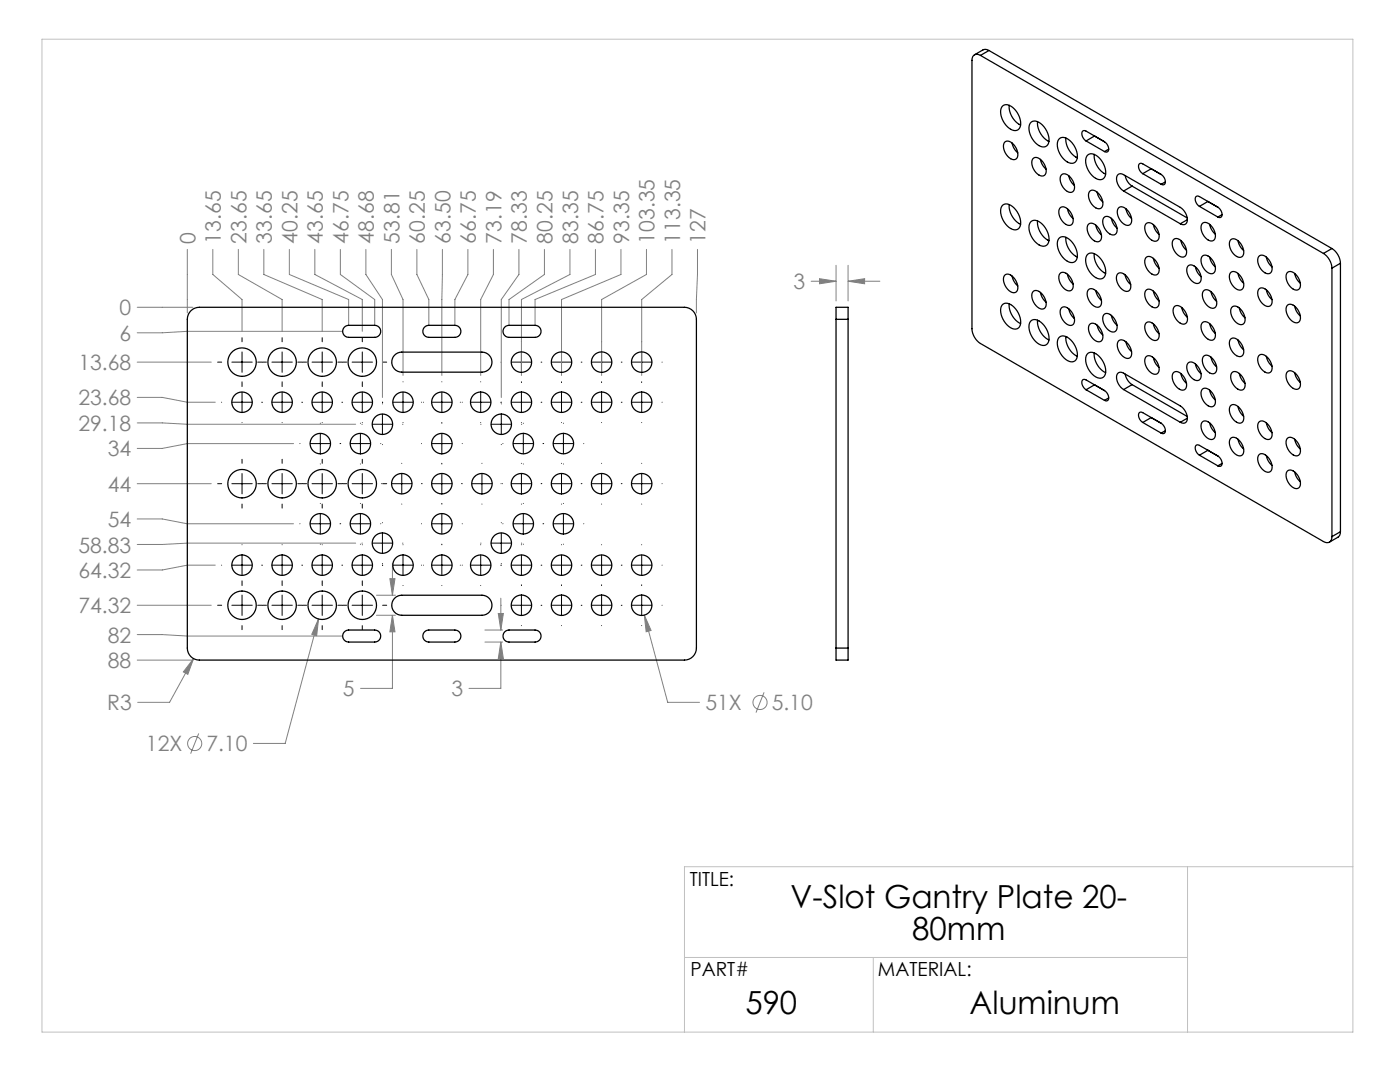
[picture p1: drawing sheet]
<svg xmlns="http://www.w3.org/2000/svg" width="279mm" height="216mm" viewBox="0 0 279 216" stroke-linecap="round" stroke-linejoin="round" font-family="sans-serif">
<g fill="none" stroke="#808080" stroke-width=".2">
<path d="M37.4 49.8v12.6M42.5 49.8v5l5.8 5v6.3M47.6 49.8v5l8.7 5v6.3M52.7 49.8v5l11.6 5v6.3M57.7 49.8v5l11.9 5v5M62.8 49.8v5l9.5 5v6.3M67.9 49.8v5l6.9 5v5M73 49.8v5l3.3 5v19.5M78.1 49.8v5l2.3 5v15.1M83.2 49.8v5l2.4 5v5M88.3 49.8l-.1 25.1M93.4 49.8v5l-2.6 5v5"/>
<path d="M98.5 49.8v5l-2.6 5v15.1M103.6 49.8v5l-3.6 5v19.5M108.7 49.8v5l-7.1 5v5M113.7 49.8v5l-9.6 5v15.1M118.8 49.8v5l-12 5v5M123.9 49.8v5l-11.8 5v15.1M129 49.8v5l-8.9 5v15.1M134.1 49.8v5l-6 5v15.1M139.2 49.8l-.2 12.6M161.9 56.1h5M163.6 55.6l3.3 .5-3.3 .5zM166.9 52.9v7.1"/>
<path d="M169.3 56.1l3.3-.5v1zM169.3 52.9v7.1M169.3 56.1h6.3M27.4 61.3h11.1M27.4 72.3h14.8M27.4 79.3h5l5 1h5.6M68.3 66.1h-30.9l-5 .3h-5M27.4 84.4h5l5 .3h33.6M27.4 96.5h14.8M58.6 88.5h-21.2l-5 1h-5M27.4 103.6h5l5 .9h21.2M43 112.8h-5.6l-5 .9h-5"/>
<path d="M71 108.4h-33.6l-5 .2h-5M75.1 118.8h3.8M77.8 115.5h1l-.5 3.3zM78.3 112.4v6.4M100 119.4v6.3M27.4 120.8h14.8M27.4 126.6h5l5 .3h30.9M27.4 131.7h11.1M38.6 131.4l-1.1 3.2-.9-.5zM38.6 131.4l-4.8 8.7h-6.3M63.6 123.5l-.4 3.3-1-.2zM63.6 123.5l-6.7 24.8h-6.3"/>
<path d="M75.1 122.8h3.8M78.3 122.8l.5 3.3h-1zM78.3 122.8v14.6h-6.3M96.8 125.7h3.5M96.8 128.1h3.5M99.4 122.4h1.1l-.5 3.3zM100 128.1l.5 3.3h-1.1zM100 128.1v9.3h-6.4M128.6 122.7l1.3 3.1-.9 .3zM128.6 122.7l4.7 17.4h6.3M152.5 138.2l-1.6 4M39.7 146.3l-1.7 4.1"/>
<circle cx="38.9" cy="148.4" r="1.41"/>
<circle cx="151.7" cy="140.2" r="1.41"/>
</g>
<g fill="none" stroke="#000" stroke-width=".2">
<path d="M43.4 72.3h.8M46.3 72.3h4M48.3 67.4v.8M48.3 70.2v4.1M48.3 76.2h.1M48.3 76.3v.8M48.3 78.2v4.1M51.4 72.3h.8M52.4 72.3h.8M54.3 72.3h4M56.3 67.4v.8M56.3 70.2v4.1"/>
<path d="M56.3 76.2h.1M56.3 76.3v.8M56.3 78.2v4.1M59.4 72.3h.8M60.4 72.3h.8M62.3 72.3h4M64.3 67.4v.8M64.3 70.2v4.1M64.3 76.2h.1M64.3 76.3v.8M64.3 78.2v4.1M67.4 72.3h.8"/>
<path d="M68.4 72.3h.8M70.3 72.3h4M72.3 67.4v.8M72.3 70.2v4.1M72.3 76.2h.1M72.3 76.3v.8M72.3 78.2v4.1M76.4 72.3h.8M80.4 76.2h.1M80.4 78.2v4.1M88.2 76.2h.1M88.2 78.2v4.1"/>
<path d="M95.9 76.2h.1M95.9 78.2v4.1M100 72.3h.1M102 72.3h4.1M104.1 68.2h.1M104.1 70.2v4.1M104.1 76.2h.1M104.1 76.3h.1M104.1 78.2v4.1M108 72.3h.1M108.1 72.3h.1M110 72.3h4.1"/>
<path d="M112.1 68.2h.1M112.1 70.2v4.1M112.1 76.2h.1M112.1 76.3h.1M112.1 78.2v4.1M116 72.3h.1M116.1 72.3h.1M118 72.3h4.1M120.1 68.2h.1M120.1 70.2v4.1M120.1 76.2h.1M120.1 76.3h.1"/>
<path d="M120.1 78.2v4.1M124 72.3h.1M124.1 72.3h.1M126 72.3h4.1M128.1 68.2h.1M128.1 70.2v4.1M128.1 76.2h.1M128.1 76.3h.1M128.1 78.2v4.1M132.1 72.3h.1M43.4 96.5h.8M44.2 80.3h.1"/>
<path d="M46.3 96.5h4M46.3 80.3h4M48.3 84.3h.1M48.3 91.6v.9M48.3 94.5v4M51.4 96.5h.8M52.2 80.3h.1M52.4 96.5h.8M52.4 80.3h.1M54.3 96.5h4M54.3 80.3h4M56.3 84.3h.1"/>
<path d="M56.3 91.6v.9M56.3 94.5v4M59.4 96.5h.8M59.9 88.5h.1M60.2 80.3h.1M60.4 96.5h.8M60.4 80.3h.1M61.9 88.5h4.1M62.3 96.5h4M62.3 80.3h4M63.9 84.4v.1M63.9 86.5v4"/>
<path d="M63.9 92.6h.1M64.3 84.3h.1M64.3 91.6v.9M64.3 94.5v4M67.4 96.5h.8M67.9 88.5h.1M68 88.5h.1M68.2 80.3h.1M68.4 96.5h.8M68.4 80.3h.1M69.9 88.5h4.1M70.3 96.5h4"/>
<path d="M70.3 80.3h4M71.9 84.4v.1M71.9 86.5v4M71.9 92.6h.1M72.3 84.7h.1M72.3 84.3h.1M72.3 91.6v.9M72.3 94.5v4M74.3 84.7h4.1M76 88.5h.1M76.1 96.5h.1M76.3 80.6h.1"/>
<path d="M76.3 82.6v4.1M76.3 88.7h.1M76.4 80.3h.1M76.4 96.5h.8M78.2 96.5h4M78.4 80.3h4.1M80.2 92.4v.1M80.2 94.5v4M80.4 84.7h.1M80.4 84.3h.1M84.1 96.5h.1M84.1 88.5h.1"/>
<path d="M84.1 80.3h.1M84.2 96.5h.1M84.5 80.3h.1M86.2 96.5h4M86.2 88.5h4M86.2 80.3h4M88.2 84.3h.1M88.2 84.4v.1M88.2 86.5v4M88.2 92.4v.1M88.2 92.6h.1M88.2 94.5v4"/>
<path d="M91.9 80.3h.1M92.1 96.5h.1M92.2 96.5h.1M92.2 88.5h.1M92.2 80.3h.1M93.9 80.3h4.1M94.2 96.5h4M95.9 84.3h.1M96 84.7h.1M96.2 92.4v.1M96.2 94.5v4M98 84.7h4.1"/>
<path d="M100 96.5h.1M100 80.3h.1M100 80.6h.1M100 82.6v4.1M100 88.7h.1M100.2 96.5h.1M100.4 88.5h.1M102 96.5h4.1M102 80.3h4.1M102.4 88.5h4.1M104.1 84.3h.1M104.1 92.4v.1"/>
<path d="M104.1 94.5v4M104.1 84.7h.1M104.4 84.4v.1M104.4 86.5v4M104.4 92.6h.1M108 96.5h.1M108 80.3h.1M108.1 96.5h.1M108.1 80.3h.1M108.4 88.5h.1M108.5 88.5h.1M110 96.5h4.1"/>
<path d="M110 80.3h4.1M110.4 88.5h4.1M112.1 84.3h.1M112.1 92.4v.1M112.1 94.5v4M112.4 84.4v.1M112.4 86.5v4M112.4 92.6h.1M116 96.5h.1M116 80.3h.1M116.1 96.5h.1M116.1 80.3h.1"/>
<path d="M116.5 88.5h.1M118 96.5h4.1M118 80.3h4.1M120.1 84.3h.1M120.1 92.4v.1M120.1 94.5v4M124 96.5h.1M124 80.3h.1M124.1 96.5h.1M124.1 80.3h.1M126 96.5h4.1M126 80.3h4.1"/>
<path d="M128.1 84.3h.1M128.1 92.4v.1M128.1 94.5v4M132.1 96.5h.1M132.1 80.3h.1M44.2 112.8h.1M46.3 112.8h4M48.3 100.6v.8M48.3 108.7h.1M48.3 110.7v4.1M48.3 115.9v.8M48.3 116.8h.1"/>
<path d="M48.3 118.7v4.1M52.2 112.8h.1M52.4 112.8h.1M54.3 112.8h4M56.3 100.6v.8M56.3 108.7h.1M56.3 110.7v4.1M56.3 115.9v.8M56.3 116.8h.1M56.3 118.7v4.1M59.9 104.5h.1M60.2 112.8h.1"/>
<path d="M60.4 112.8h.1M61.9 104.5h4.1M62.3 112.8h4M63.9 100.4v.1M63.9 102.5v4M63.9 108.6h.1M64.3 100.6v.8M64.3 108.7h.1M64.3 110.7v4.1M64.3 115.9v.8M64.3 116.8h.1M64.3 118.7v4.1"/>
<path d="M67.9 104.5h.1M68 104.5h.1M68.2 112.8h.1M68.4 112.8h.1M69.9 104.5h4.1M70.3 112.8h4M71.9 100.4v.1M71.9 102.5v4M71.9 108.6h.1M72.3 108.4h.1M72.3 100.6v.8M72.3 108.7h.1"/>
<path d="M72.3 110.7v4.1M72.3 115.9v.8M72.3 116.8h.1M72.3 118.7v4.1M74.3 108.4h4.1M76 104.5h.1M76.3 104.3h.1M76.3 106.3v4.1M76.3 112.4h.1M76.4 112.8h.1M78.4 112.8h4.1M80.2 100.6h.1"/>
<path d="M80.4 108.4h.1M80.4 108.7h.1M80.4 110.7v4.1M80.4 116.8h.1M84.1 104.5h.1M84.1 112.8h.1M84.5 112.8h.1M86.2 104.5h4M86.2 112.8h4M88.2 100.4v.1M88.2 100.6h.1M88.2 102.5v4"/>
<path d="M88.2 108.6h.1M88.2 108.7h.1M88.2 110.7v4.1M88.2 116.8h.1M91.9 112.8h.1M92.2 104.5h.1M92.2 112.8h.1M93.9 112.8h4.1M95.9 108.7h.1M95.9 110.7v4.1M95.9 116.8h.1M96 108.4h.1"/>
<path d="M96.2 100.6h.1M98 108.4h4.1M100 112.8h.1M100 104.3h.1M100 106.3v4.1M100 112.4h.1M100.4 104.5h.1M102 112.8h4.1M102.4 104.5h4.1M104.1 100.6h.1M104.1 108.7h.1M104.1 110.7v4.1"/>
<path d="M104.1 116.7h.1M104.1 116.8h.1M104.1 118.7v4.1M104.1 108.4h.1M104.4 100.4v.1M104.4 102.5v4M104.4 108.6h.1M108 112.8h.1M108.1 112.8h.1M108.4 104.5h.1M108.5 104.5h.1M110 112.8h4.1"/>
<path d="M110.4 104.5h4.1M112.1 100.6h.1M112.1 108.7h.1M112.1 110.7v4.1M112.1 116.7h.1M112.1 116.8h.1M112.1 118.7v4.1M112.4 100.4v.1M112.4 102.5v4M112.4 108.6h.1M116 112.8h.1M116.1 112.8h.1"/>
<path d="M116.5 104.5h.1M118 112.8h4.1M120.1 100.6h.1M120.1 108.7h.1M120.1 110.7v4.1M120.1 116.7h.1M120.1 116.8h.1M120.1 118.7v4.1M124 112.8h.1M124.1 112.8h.1M126 112.8h4.1M128.1 100.6h.1"/>
<path d="M128.1 108.7h.1M128.1 110.7v4.1M128.1 116.7h.1M128.1 116.8h.1M128.1 118.7v4.1M132.1 112.8h.1M43.4 120.8h.8M46.3 120.8h4M48.3 124.8v.8M51.4 120.8h.8M52.4 120.8h.8M54.3 120.8h4"/>
<path d="M56.3 124.8v.8M59.4 120.8h.8M60.4 120.8h.8M62.3 120.8h4M64.3 124.8v.8M67.4 120.8h.8M68.4 120.8h.8M70.3 120.8h4M72.3 124.8v.8M76.4 120.8h.8M100 120.8h.1M102 120.8h4.1"/>
<path d="M104.1 124.8h.1M108 120.8h.1M108.1 120.8h.1M110 120.8h4.1M112.1 124.8h.1M116 120.8h.1M116.1 120.8h.1M118 120.8h4.1M120.1 124.8h.1M124 120.8h.1M124.1 120.8h.1M126 120.8h4.1"/>
<path d="M128.1 124.8h.1M132.1 120.8h.1"/>
</g>
<path d="M8.4 7.8h261.6v198.1h-261.6zM237 172.9v33M270 172.9h-133.4v33M136.6 191h100.4M174.3 191v14.9" fill="none" stroke="#c0c0c0" stroke-width=".2"/>
<path d="M38.6 131.4l-2 2.7 .9 .5zM77.8 115.5h1l-.5 3.3zM78.3 122.8l.5 3.3h-1zM99.4 122.4h1.1l-.5 3.3zM100 128.1l.5 3.3h-1.1zM128.6 122.7l.4 3.4 .9-.3zM63.6 123.5l-1.4 3.1 1 .2zM163.6 55.6l3.3 .5-3.3 .5zM169.3 56.1l3.3-.5v1z" fill="#808080"/>
<g fill="none" stroke="#000" stroke-width=".25">
<path d="M195.7 11.1a1.03 1.03 0 0 0-1.2-.2 1.03 1.03 0 0 0-.5 1.1v53.6a3.8 3.8 0 0 0 1.7 2.9l68.4 39.6a1.03 1.03 0 0 0 1.2 .1 1.03 1.03 0 0 0 .5-1.1M195.7 11.1l68.4 39.5M197.4 10.1a1.2 1.2 0 0 0-1.2-.1l-1.7 .9M197.4 10.1l-1.7 1M197.4 10.1l68.4 39.5M200.2 21.1a1.99 1.99 0 0 1 2.5 .9 3.5 3.5 0 0 1 .7 3.6 1.57 1.57 0 0 1-2.4-.3 3.6 3.6 0 0 1-1-4zM200.6 28.3a1.79 1.79 0 0 1 2.2 1.2 1.56 1.56 0 0 1-.3 2.3 2.61 2.61 0 0 1-2.2-2.8zM201.4 21a4.3 4.3 0 0 0 2.3 4M202 28.5l.3 1 .8 1M205.8 24.4a1.99 1.99 0 0 1 2.6 .9 3.5 3.5 0 0 1 .7 3.6 1.57 1.57 0 0 1-2.4-.4 3.6 3.6 0 0 1-1.1-3.9zM206.3 31.5a1.79 1.79 0 0 1 2.1 1.3 1.56 1.56 0 0 1-.2 2.3 2.61 2.61 0 0 1-2.3-2.8zM207.1 24.3a4.3 4.3 0 0 0 2.2 3.9"/>
<path d="M207.6 31.8l.4 1 .8 1M211.5 27.6a1.99 1.99 0 0 1 2.5 1 3.5 3.5 0 0 1 .7 3.6 1.57 1.57 0 0 1-2.4-.4 3.6 3.6 0 0 1-1-4zM211.9 34.8a1.79 1.79 0 0 1 2.2 1.2 1.56 1.56 0 0 1-.2 2.4 2.61 2.61 0 0 1-2.3-2.9zM212.7 27.5a4.3 4.3 0 0 0 2.3 4M213.3 35.1l.3 1 .8 .9M216.7 28.1a1.48 1.48 0 0 1-.6-2l.6 .1 3.7 2.1a1.48 1.48 0 0 1 .7 2l-.7-.1M216.7 28.1l3.7 2.1M217.1 30.9a1.99 1.99 0 0 1 2.6 .9 3.5 3.5 0 0 1 .7 3.6 1.57 1.57 0 0 1-2.4-.3 3.6 3.6 0 0 1-1.1-4zM217.6 38.1a1.79 1.79 0 0 1 2.1 1.2 1.56 1.56 0 0 1-.2 2.3 2.61 2.61 0 0 1-2.3-2.8zM218.4 30.8a4.3 4.3 0 0 0 2.3 4M218.4 27.1l-1.7 1M218.9 38.3l.4 1 .8 1"/>
<path d="M221.3 29.8l-.9 .4M224.2 38.1a2.7 2.7 0 0 1-1.2-3.1 .85 .85 0 0 1 1.2-.1l11.4 6.5a2.7 2.7 0 0 1 1.2 3.1 .85 .85 0 0 1-1.2 .1M224.2 38.1l11.4 6.5M224.6 35l.5 1.3 .8 .8M225.9 37.1l-1.7 1M225.9 37.1l11 6.4M228.1 34.7a1.49 1.49 0 0 1-.7-2h.7l3.7 2.1a1.48 1.48 0 0 1 .6 2h-.7M228.1 34.7l3.6 2.1M229.7 33.7h.1M229.8 33.7l-1.7 1M232.6 36.3l-.9 .5M200.2 40.9a1.99 1.99 0 0 1 2.5 .9 3.5 3.5 0 0 1 .7 3.6 1.57 1.57 0 0 1-2.4-.3 3.6 3.6 0 0 1-1-4z"/>
<path d="M200.6 54.8a1.79 1.79 0 0 1 2.2 1.3 1.56 1.56 0 0 1-.3 2.3 2.61 2.61 0 0 1-2.2-2.9zM201.4 40.8a4.3 4.3 0 0 0 2.3 4M202 55.1l.3 1 .8 .9M205.8 44.2a1.99 1.99 0 0 1 2.6 .9 3.5 3.5 0 0 1 .7 3.6 1.57 1.57 0 0 1-2.4-.4 3.6 3.6 0 0 1-1.1-3.9zM206.3 58.1a1.78 1.78 0 0 1 2.1 1.2 1.56 1.56 0 0 1-.2 2.4 2.61 2.61 0 0 1-2.3-2.9zM207.1 44.1a4.3 4.3 0 0 0 2.2 3.9M207.6 58.3l.4 1 .8 1M211.5 47.4a1.99 1.99 0 0 1 2.5 1 3.5 3.5 0 0 1 .7 3.6 1.57 1.57 0 0 1-2.4-.4 3.6 3.6 0 0 1-1-4zM211.7 54.5a1.79 1.79 0 0 1 2.1 1.2 1.56 1.56 0 0 1-.2 2.3 2.61 2.61 0 0 1-2.3-2.8zM211.7 41.4a1.79 1.79 0 0 1 2.1 1.2 1.56 1.56 0 0 1-.2 2.4 2.61 2.61 0 0 1-2.3-2.9zM212.7 47.3a4.3 4.3 0 0 0 2.3 4M213 41.7l.4 .9 .8 1"/>
<path d="M213 54.7l.4 1 .8 1M217.1 50.7a1.99 1.99 0 0 1 2.6 .9 3.5 3.5 0 0 1 .7 3.6 1.57 1.57 0 0 1-2.4-.3 3.6 3.6 0 0 1-1.1-4zM217.3 44.7a1.79 1.79 0 0 1 2.2 1.2 1.56 1.56 0 0 1-.3 2.3 2.61 2.61 0 0 1-2.2-2.8zM217.3 57.7a1.79 1.79 0 0 1 2.2 1.3 1.56 1.56 0 0 1-.3 2.3 2.61 2.61 0 0 1-2.2-2.8zM218.4 50.6a4.3 4.3 0 0 0 2.3 4M218.7 44.9l.3 1 .8 1M218.7 58l.3 1 .8 .9M220.4 43.3a1.78 1.78 0 0 1 2.2 1.2 1.56 1.56 0 0 1-.2 2.4 2.61 2.61 0 0 1-2.3-2.9zM221.8 43.6l.3 .9 .8 1M223.2 54.6a1.79 1.79 0 0 1 2.1 1.2 1.56 1.56 0 0 1-.2 2.3 2.61 2.61 0 0 1-2.3-2.8zM223.3 41.4a1.79 1.79 0 0 1 2.2 1.2 1.56 1.56 0 0 1-.2 2.4 2.61 2.61 0 0 1-2.3-2.9zM224.5 54.8l.4 1 .8 1"/>
<path d="M224.7 41.6l.3 1 .8 1M228.8 44.5a1.79 1.79 0 0 1 2.2 1.3 1.56 1.56 0 0 1-.3 2.3 2.61 2.61 0 0 1-2.2-2.8zM228.8 57.8a1.79 1.79 0 0 1 2.2 1.3 1.56 1.56 0 0 1-.3 2.3 2.61 2.61 0 0 1-2.2-2.8zM228.8 51.3a1.79 1.79 0 0 1 2.2 1.2 1.56 1.56 0 0 1-.3 2.4 2.61 2.61 0 0 1-2.2-2.9zM230.2 44.8l.3 1 .8 1M230.2 51.6l.3 .9 .8 1M230.2 58.1l.3 1 .8 .9M234.3 47.7a1.79 1.79 0 0 1 2.1 1.3 1.56 1.56 0 0 1-.2 2.3 2.61 2.61 0 0 1-2.3-2.9zM235.7 48l.3 1 .8 .9M237 43.8l-1.4 .8M237.2 53a1.79 1.79 0 0 1 2.2 1.2 1.56 1.56 0 0 1-.3 2.4 2.61 2.61 0 0 1-2.3-2.9zM238.6 53.2l.3 1 .8 1"/>
<path d="M239.4 41.2a1.48 1.48 0 0 1-.7-2h.7l3.7 2.2M239.4 41.2l3.6 2.1M240.1 51a1.79 1.79 0 0 1 2.1 1.3 1.56 1.56 0 0 1-.2 2.3 2.61 2.61 0 0 1-2.3-2.8zM240.1 44.5a1.79 1.79 0 0 1 2.1 1.2 1.56 1.56 0 0 1-.2 2.4 2.61 2.61 0 0 1-2.3-2.9zM240.3 57.9a1.79 1.79 0 0 1 2.2 1.3 1.56 1.56 0 0 1-.3 2.3 2.61 2.61 0 0 1-2.2-2.8zM241 40.2l-1.6 1M241.4 44.8l.3 .9 .8 1M241.4 51.3l.3 1 .8 1M241.7 58.2l.3 1 .8 1M243 41.3a1.48 1.48 0 0 1 .7 2h-.7M243.9 42.8l-.9 .5M245.7 54.3a1.79 1.79 0 0 1 2.2 1.2 1.56 1.56 0 0 1-.3 2.4 2.61 2.61 0 0 1-2.3-2.9z"/>
<path d="M245.7 47.8a1.79 1.79 0 0 1 2.2 1.2 1.56 1.56 0 0 1-.3 2.3 2.61 2.61 0 0 1-2.3-2.8zM247.1 48l.3 1 .8 1M247.1 54.6l.3 .9 .8 1M251.4 51a1.79 1.79 0 0 1 2.1 1.3 1.56 1.56 0 0 1-.2 2.3 2.61 2.61 0 0 1-2.3-2.8zM251.4 57.6a1.79 1.79 0 0 1 2.1 1.2 1.56 1.56 0 0 1-.2 2.3 2.61 2.61 0 0 1-2.3-2.8zM252.7 51.3l.4 1 .8 1M252.7 57.8l.4 1 .8 1M257 54.3a1.79 1.79 0 0 1 2.2 1.2 1.56 1.56 0 0 1-.3 2.4 2.61 2.61 0 0 1-2.2-2.9zM258.4 54.6l.3 .9 .8 1M264.1 50.6a3.8 3.8 0 0 1 1.7 2.9M265.8 49.6a3.8 3.8 0 0 1 1.7 2.9M265.8 53.5v53.6"/>
<path d="M265.8 49.6l-1.7 1M267.5 52.5l-1.7 1M267.5 52.5v53.6M38.1 62a2.4 2.4 0 0 1 1.7-.7h96.8a2.4 2.4 0 0 1 2.4 2.4v65.6a2.4 2.4 0 0 1-2.4 2.4h-96.8a2.4 2.4 0 0 1-2.4-2.4v-65.6a2.4 2.4 0 0 1 .7-1.7zM68.7 65.3l.9-.4h5.2a1.2 1.2 0 0 1 1.2 1.2 1.2 1.2 0 0 1-1.2 1.2h-5.2a1.2 1.2 0 0 1-1.1-.7 1.2 1.2 0 0 1 .2-1.3zM78.7 70.9a2 2 0 0 1 1.5-.6h16a2 2 0 0 1 2 2 2 2 0 0 1-2 2h-16a2 2 0 0 1-1.8-1.2 2 2 0 0 1 .3-2.2zM84.7 65.3l.9-.4h5.2a1.2 1.2 0 0 1 1.2 1.2 1.2 1.2 0 0 1-1.2 1.2h-5.2a1.2 1.2 0 0 1-1.1-.7 1.2 1.2 0 0 1 .2-1.3zM100.7 65.3l.9-.4h5.2a1.2 1.2 0 0 1 1.2 1.2 1.2 1.2 0 0 1-1.2 1.2h-5.2a1.2 1.2 0 0 1-1.1-.7 1.2 1.2 0 0 1 .2-1.3zM166.9 63.7v-2.4h2.4v2.4M166.9 63.7h2.4M166.9 63.7v65.6M169.3 63.7v65.6"/>
<path d="M200.2 60.7a1.99 1.99 0 0 1 2.5 1 3.5 3.5 0 0 1 .7 3.5 1.57 1.57 0 0 1-2.4-.3 3.6 3.6 0 0 1-1-4zM201.4 60.6a4.3 4.3 0 0 0 2.3 4M205.8 64a1.99 1.99 0 0 1 2.6 .9 3.5 3.5 0 0 1 .7 3.6 1.57 1.57 0 0 1-2.4-.4 3.6 3.6 0 0 1-1.1-3.9zM207.1 63.9a4.3 4.3 0 0 0 2.2 3.9M211.5 67.2a1.99 1.99 0 0 1 2.5 1 3.5 3.5 0 0 1 .7 3.6 1.57 1.57 0 0 1-2.4-.4 3.6 3.6 0 0 1-1-3.9zM211.9 61.3a1.79 1.79 0 0 1 2.2 1.3 1.56 1.56 0 0 1-.2 2.3 2.61 2.61 0 0 1-2.3-2.8zM212.7 67.2a4.3 4.3 0 0 0 2.3 3.9M213.3 61.6l.3 1 .8 1M216.7 77.8a1.48 1.48 0 0 1-.6-2h.6l3.7 2.1a1.48 1.48 0 0 1 .7 2h-.7M216.7 77.8l3.7 2.1M217.1 70.5a1.99 1.99 0 0 1 2.6 1 3.5 3.5 0 0 1 .7 3.5 1.57 1.57 0 0 1-2.4-.3 3.6 3.6 0 0 1-1.1-4zM217.6 64.6a1.79 1.79 0 0 1 2.1 1.3 1.56 1.56 0 0 1-.2 2.3 2.61 2.61 0 0 1-2.3-2.9z"/>
<path d="M218.4 70.4a4.3 4.3 0 0 0 2.3 4M218.4 76.8h.1M218.4 76.8l-1.7 1M218.9 64.9l.4 1 .8 .9M220.4 62.7a1.79 1.79 0 0 1 2.2 1.2 1.56 1.56 0 0 1-.2 2.3 2.61 2.61 0 0 1-2.3-2.8zM221.3 79.4l-.9 .5M221.8 62.9l.3 1 .8 1M223.3 67.9a1.79 1.79 0 0 1 2.2 1.3 1.56 1.56 0 0 1-.2 2.3 2.61 2.61 0 0 1-2.3-2.8zM224.2 77.7a2.7 2.7 0 0 1-1.2-3.1 .85 .85 0 0 1 1.2-.1l11.4 6.5a2.7 2.7 0 0 1 1.2 3.2 .85 .85 0 0 1-1.2 .1M224.2 77.7l11.4 6.6M224.6 74.6l.5 1.4 .8 .8M224.7 68.2l.3 1 .8 1"/>
<path d="M225.9 76.8l-1.7 .9M225.9 76.8l11 6.3M228.8 71.1a1.79 1.79 0 0 1 2.2 1.2 1.56 1.56 0 0 1-.3 2.4 2.61 2.61 0 0 1-2.2-2.9zM228.8 64.4a1.79 1.79 0 0 1 2.2 1.2 1.56 1.56 0 0 1-.3 2.3 2.61 2.61 0 0 1-2.2-2.8zM230.2 64.6l.3 1 .8 1M230.2 71.4l.3 .9 .8 1M234.3 74.3a1.79 1.79 0 0 1 2.1 1.2 1.56 1.56 0 0 1-.2 2.3 2.61 2.61 0 0 1-2.3-2.8zM234.5 61.1a1.79 1.79 0 0 1 2.1 1.2 1.56 1.56 0 0 1-.2 2.4 2.61 2.61 0 0 1-2.3-2.9zM235.7 74.5l.3 1 .8 1M235.8 61.4l.4 .9 .8 1M237.2 72.3a1.79 1.79 0 0 1 2.2 1.3 1.56 1.56 0 0 1-.3 2.3 2.61 2.61 0 0 1-2.3-2.8zM238.6 72.6l.3 1 .8 1"/>
<path d="M240.1 64.3a1.79 1.79 0 0 1 2.1 1.2 1.56 1.56 0 0 1-.2 2.4 2.61 2.61 0 0 1-2.3-2.9zM240.1 77.6a1.79 1.79 0 0 1 2.1 1.2 1.56 1.56 0 0 1-.2 2.3 2.61 2.61 0 0 1-2.3-2.8zM240.3 71a1.79 1.79 0 0 1 2.2 1.2 1.56 1.56 0 0 1-.3 2.4 2.61 2.61 0 0 1-2.2-2.9zM241.4 64.6l.3 1 .8 .9M241.4 77.8l.3 1 .8 1M241.7 71.3l.3 .9 .8 1M245.7 67.6a1.79 1.79 0 0 1 2.2 1.2 1.56 1.56 0 0 1-.3 2.3 2.61 2.61 0 0 1-2.3-2.8zM246 61.2a1.79 1.79 0 0 1 2.1 1.2 1.56 1.56 0 0 1-.2 2.4 2.61 2.61 0 0 1-2.3-2.9zM246 74.3a1.79 1.79 0 0 1 2.1 1.2 1.56 1.56 0 0 1-.2 2.3 2.61 2.61 0 0 1-2.3-2.8zM247.1 67.8l.3 1 .8 1M247.3 61.5l.4 .9 .8 1M247.3 74.5l.4 1 .8 1"/>
<path d="M251.4 70.8a1.79 1.79 0 0 1 2.1 1.3 1.56 1.56 0 0 1-.2 2.3 2.61 2.61 0 0 1-2.3-2.8zM252.7 71.1l.4 1 .8 1M257 60.8a1.79 1.79 0 0 1 2.2 1.3 1.56 1.56 0 0 1-.3 2.3 2.61 2.61 0 0 1-2.2-2.8zM257 74.1a1.79 1.79 0 0 1 2.2 1.2 1.56 1.56 0 0 1-.3 2.4 2.61 2.61 0 0 1-2.2-2.9zM258.4 61.1l.3 1 .8 1M258.4 74.4l.3 1 .8 .9M228.1 84.3a1.49 1.49 0 0 1-.7-2h.7l3.7 2.2a1.48 1.48 0 0 1 .6 2l-.7-.1M228.1 84.3l3.6 2.1M229.7 83.3h.1M229.8 83.3l-1.7 1M232.6 85.9l-.9 .5M237 83.4l-1.4 .9"/>
<path d="M239.4 90.8a1.48 1.48 0 0 1-.7-2l.7 .1 3.7 2.1M239.4 90.8l3.6 2.2M240.1 84.1a1.79 1.79 0 0 1 2.1 1.2 1.56 1.56 0 0 1-.2 2.4 2.61 2.61 0 0 1-2.3-2.9zM241 89.8l-1.6 1M241.4 84.4l.3 1 .8 .9M243 91a1.48 1.48 0 0 1 .7 2h-.7M243.9 92.5l-.9 .5M245.7 80.8a1.79 1.79 0 0 1 2.2 1.3 1.56 1.56 0 0 1-.3 2.3 2.61 2.61 0 0 1-2.3-2.8zM245.7 87.4a1.79 1.79 0 0 1 2.2 1.2 1.56 1.56 0 0 1-.3 2.3 2.61 2.61 0 0 1-2.3-2.8zM247.1 81.1l.3 1 .8 1M247.1 87.6l.3 1 .8 1M251.4 90.6a1.79 1.79 0 0 1 2.1 1.3 1.56 1.56 0 0 1-.2 2.3 2.61 2.61 0 0 1-2.3-2.8z"/>
<path d="M251.4 84.1a1.79 1.79 0 0 1 2.1 1.2 1.56 1.56 0 0 1-.2 2.4 2.61 2.61 0 0 1-2.3-2.9zM252.7 84.4l.4 1 .8 .9M252.7 90.9l.4 1 .8 1M257 87.4a1.79 1.79 0 0 1 2.2 1.2 1.56 1.56 0 0 1-.3 2.3 2.61 2.61 0 0 1-2.2-2.8zM257 93.9a1.79 1.79 0 0 1 2.2 1.2 1.56 1.56 0 0 1-.3 2.4 2.61 2.61 0 0 1-2.2-2.9zM258.4 87.6l.3 1 .8 1M258.4 94.2l.3 1 .8 .9M78.7 119.4a2 2 0 0 1 1.5-.6h16a2 2 0 0 1 2 2 2 2 0 0 1-2 2h-16a2 2 0 0 1-1.8-1.2 2 2 0 0 1 .3-2.2zM267.5 106.1a1.2 1.2 0 0 1-.5 1.1l-1.7 1M267.5 106.1l-1.7 1M68.7 126.1l.9-.4h5.2a1.2 1.2 0 0 1 1.2 1.2 1.2 1.2 0 0 1-1.2 1.2h-5.2a1.2 1.2 0 0 1-1.1-.7 1.2 1.2 0 0 1 .2-1.3zM84.7 126.1l.9-.4h5.2a1.2 1.2 0 0 1 1.2 1.2 1.2 1.2 0 0 1-1.2 1.2h-5.2a1.2 1.2 0 0 1-1.1-.7 1.2 1.2 0 0 1 .2-1.3z"/>
<path d="M100.7 126.1l.9-.4h5.2a1.2 1.2 0 0 1 1.2 1.2 1.2 1.2 0 0 1-1.2 1.2h-5.2a1.2 1.2 0 0 1-1.1-.7 1.2 1.2 0 0 1 .2-1.3zM166.9 129.3v2.4h2.4v-2.4M166.9 129.3h2.4"/>
<circle cx="48.3" cy="72.3" r="2.84"/>
<circle cx="56.3" cy="72.3" r="2.84"/>
<circle cx="64.3" cy="72.3" r="2.84"/>
<circle cx="72.3" cy="72.3" r="2.84"/>
<circle cx="104.1" cy="72.3" r="2.04"/>
<circle cx="112.1" cy="72.3" r="2.04"/>
<circle cx="120.1" cy="72.3" r="2.04"/>
<circle cx="128.1" cy="72.3" r="2.04"/>
<circle cx="48.3" cy="96.5" r="2.84"/>
<circle cx="48.3" cy="80.3" r="2.04"/>
<circle cx="56.3" cy="96.5" r="2.84"/>
<circle cx="56.3" cy="80.3" r="2.04"/>
<circle cx="63.9" cy="88.5" r="2.04"/>
<circle cx="64.3" cy="80.3" r="2.04"/>
<circle cx="64.3" cy="96.5" r="2.84"/>
<circle cx="71.9" cy="88.5" r="2.04"/>
<circle cx="72.3" cy="96.5" r="2.84"/>
<circle cx="72.3" cy="80.3" r="2.04"/>
<circle cx="76.3" cy="84.7" r="2.04"/>
<circle cx="80.2" cy="96.5" r="2.04"/>
<circle cx="80.4" cy="80.3" r="2.04"/>
<circle cx="88.2" cy="80.3" r="2.04"/>
<circle cx="88.2" cy="96.5" r="2.04"/>
<circle cx="88.2" cy="88.5" r="2.04"/>
<circle cx="95.9" cy="80.3" r="2.04"/>
<circle cx="96.2" cy="96.5" r="2.04"/>
<circle cx="100" cy="84.7" r="2.04"/>
<circle cx="104.1" cy="96.5" r="2.04"/>
<circle cx="104.1" cy="80.3" r="2.04"/>
<circle cx="104.4" cy="88.5" r="2.04"/>
<circle cx="112.1" cy="80.3" r="2.04"/>
<circle cx="112.1" cy="96.5" r="2.04"/>
<circle cx="112.4" cy="88.5" r="2.04"/>
<circle cx="120.1" cy="96.5" r="2.04"/>
<circle cx="120.1" cy="80.3" r="2.04"/>
<circle cx="128.1" cy="80.3" r="2.04"/>
<circle cx="128.1" cy="96.5" r="2.04"/>
<circle cx="48.3" cy="112.8" r="2.04"/>
<circle cx="56.3" cy="112.8" r="2.04"/>
<circle cx="63.9" cy="104.5" r="2.04"/>
<circle cx="64.3" cy="112.8" r="2.04"/>
<circle cx="71.9" cy="104.5" r="2.04"/>
<circle cx="72.3" cy="112.8" r="2.04"/>
<circle cx="76.3" cy="108.4" r="2.04"/>
<circle cx="80.4" cy="112.8" r="2.04"/>
<circle cx="88.2" cy="112.8" r="2.04"/>
<circle cx="88.2" cy="104.5" r="2.04"/>
<circle cx="95.9" cy="112.8" r="2.04"/>
<circle cx="100" cy="108.4" r="2.04"/>
<circle cx="104.1" cy="112.8" r="2.04"/>
<circle cx="104.4" cy="104.5" r="2.04"/>
<circle cx="112.1" cy="112.8" r="2.04"/>
<circle cx="112.4" cy="104.5" r="2.04"/>
<circle cx="120.1" cy="112.8" r="2.04"/>
<circle cx="128.1" cy="112.8" r="2.04"/>
<circle cx="48.3" cy="120.8" r="2.84"/>
<circle cx="56.3" cy="120.8" r="2.84"/>
<circle cx="64.3" cy="120.8" r="2.84"/>
<circle cx="72.3" cy="120.8" r="2.84"/>
<circle cx="104.1" cy="120.8" r="2.04"/>
<circle cx="112.1" cy="120.8" r="2.04"/>
<circle cx="120.1" cy="120.8" r="2.04"/>
<circle cx="128.1" cy="120.8" r="2.04"/>
</g>
<g font-size="6.3">
<text x="157.8" y="181.3">V-Slot Gantry Plate 20-</text>
<text x="182.1" y="187.6">80mm</text>
<text x="148.8" y="202.3">590</text>
<text x="193.5" y="202.3">Aluminum</text>
</g>
<g font-size="4.2" fill="#808080">
<text x="39" y="48.6" transform="rotate(-90 39 48.6)">0</text>
<text x="44.1" y="48.6" transform="rotate(-90 44.1 48.6)">13.65</text>
<text x="49.2" y="48.6" transform="rotate(-90 49.2 48.6)">23.65</text>
<text x="54.3" y="48.6" transform="rotate(-90 54.3 48.6)">33.65</text>
<text x="59.3" y="48.6" transform="rotate(-90 59.3 48.6)">40.25</text>
<text x="64.4" y="48.6" transform="rotate(-90 64.4 48.6)">43.65</text>
<text x="69.5" y="48.6" transform="rotate(-90 69.5 48.6)">46.75</text>
<text x="74.6" y="48.6" transform="rotate(-90 74.6 48.6)">48.68</text>
<text x="79.7" y="48.6" transform="rotate(-90 79.7 48.6)">53.81</text>
<text x="84.8" y="48.6" transform="rotate(-90 84.8 48.6)">60.25</text>
<text x="89.9" y="48.6" transform="rotate(-90 89.9 48.6)">63.50</text>
<text x="95" y="48.6" transform="rotate(-90 95 48.6)">66.75</text>
<text x="100.1" y="48.6" transform="rotate(-90 100.1 48.6)">73.19</text>
<text x="105.2" y="48.6" transform="rotate(-90 105.2 48.6)">78.33</text>
<text x="110.3" y="48.6" transform="rotate(-90 110.3 48.6)">80.25</text>
<text x="115.4" y="48.6" transform="rotate(-90 115.4 48.6)">83.35</text>
<text x="120.4" y="48.6" transform="rotate(-90 120.4 48.6)">86.75</text>
<text x="125.5" y="48.6" transform="rotate(-90 125.5 48.6)">93.35</text>
<text x="130.6" y="48.6" transform="rotate(-90 130.6 48.6)">103.35</text>
<text x="135.7" y="48.6" transform="rotate(-90 135.7 48.6)">113.35</text>
<text x="140.8" y="48.6" transform="rotate(-90 140.8 48.6)">127</text>
<text x="158.4" y="57.7">3</text>
<text x="23.9" y="62.9">0</text>
<text x="23.9" y="68">6</text>
<text x="15.7" y="73.9">13.68</text>
<text x="15.7" y="80.9">23.68</text>
<text x="15.7" y="86">29.18</text>
<text x="21.5" y="91.1">34</text>
<text x="21.5" y="98.1">44</text>
<text x="21.5" y="105.2">54</text>
<text x="15.7" y="110.2">58.83</text>
<text x="15.7" y="115.3">64.32</text>
<text x="15.7" y="122.4">74.32</text>
<text x="21.5" y="128.2">82</text>
<text x="21.5" y="133.3">88</text>
<text x="21.4" y="141.7">R3</text>
<text x="68.4" y="139">5</text>
<text x="90.1" y="139">3</text>
<text x="140.8" y="141.7">51X</text>
<text x="154" y="141.7">5.10</text>
<text x="29.1" y="149.9">12X</text>
<text x="41.2" y="149.9">7.10</text>
</g>
<g font-size="3.9">
<text x="137.7" y="176.8">TITLE:</text>
<text x="137.8" y="194.8">PART#</text>
<text x="175.2" y="194.8">MATERIAL:</text>
</g>
</svg>
